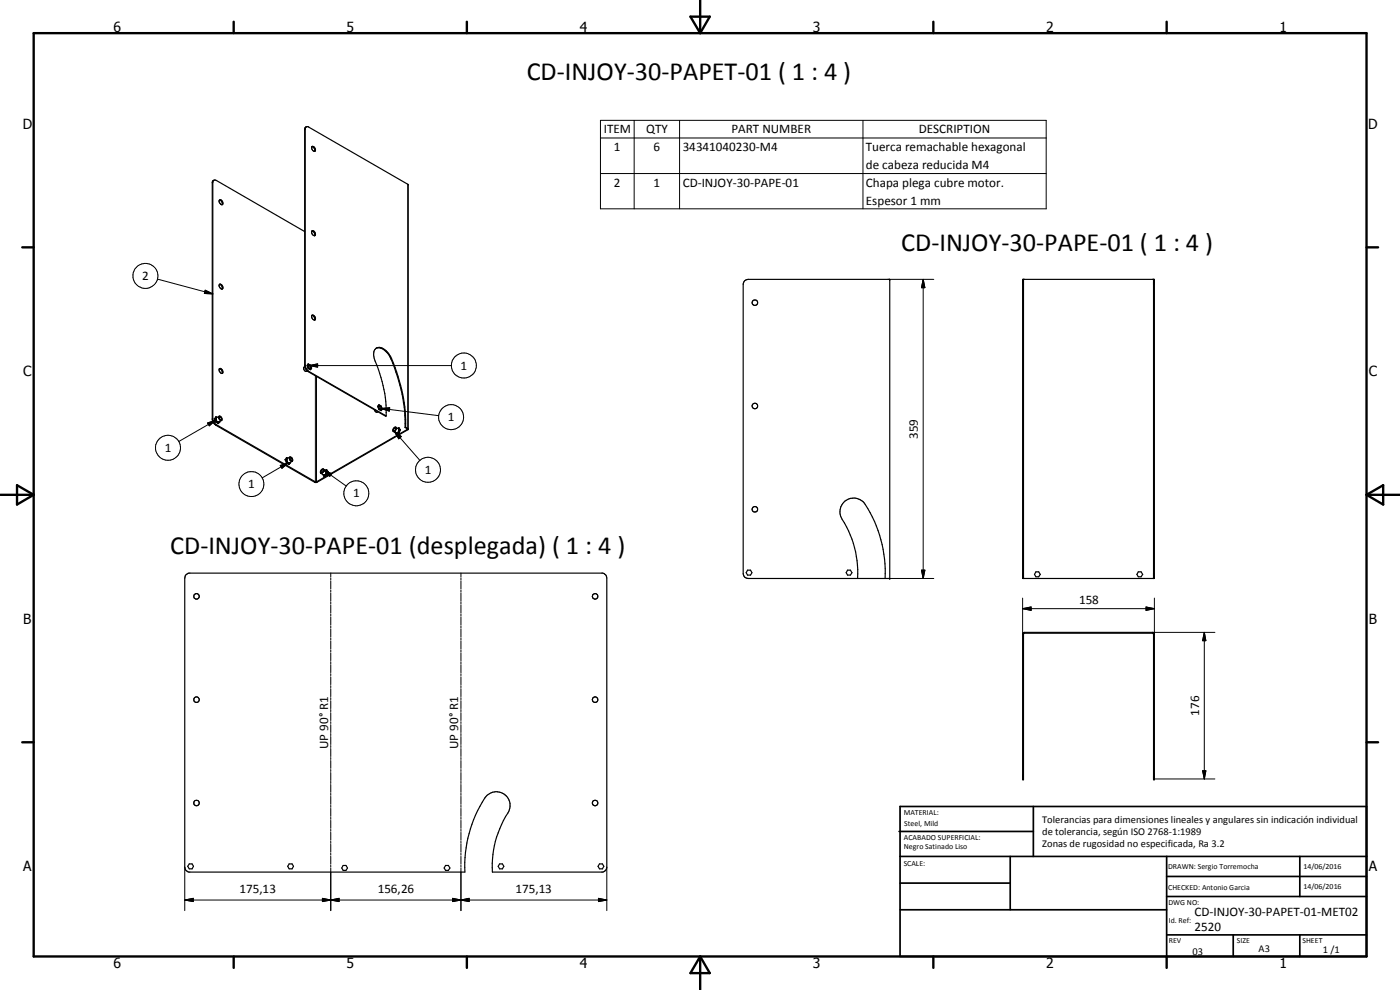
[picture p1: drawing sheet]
<svg xmlns="http://www.w3.org/2000/svg" width="420mm" height="297mm" viewBox="0 0 420 297" stroke-linecap="round" stroke-linejoin="round" font-family="sans-serif">
<g fill="none" stroke="#000" stroke-width=".35">
<path d="M91.8 38.1l-.4 .8v70.7a2.42 2.42 0 0 0 1.1 1.9l23.2 13.4 .2-.1M91.8 38.1l-.2 .6 .1 71.4 1 1.3 23.2 13.4M91.8 38.1l.7-.1 30 17.4v73.4l-27.3 15.9h-.8l-29.7-17.1-.8-1.1-.2-.6v-71.2l.5-.6M64 54.2l.3-.2 .6 .1 26.5 15.4M64 54.2l-.1 .3v71.4l.6 1.2 30.2 17.5 27.5-15.9M93.6 44a1.07 1.07 0 0 1 .8 1.4M93.6 44a.84 .84 0 0 1 .9 .4 .84 .84 0 0 1-.1 1 1.1 1.1 0 0 1-.8-1.4zM65.8 60.1a.8 .8 0 0 1 1 .3 .8 .8 0 0 1-.2 1l-.8-.7zM65.9 60a1.01 1.01 0 0 1 .7 1.4M93.6 69.3a1.06 1.06 0 0 1 .8 1.4M93.6 69.3a1.06 1.06 0 0 0 .8 1.4M93.6 69.3a.84 .84 0 0 1 .9 .4 .84 .84 0 0 1-.1 1"/>
<path d="M65.8 85.4a.81 .81 0 0 1 .9 .4 .81 .81 0 0 1-.1 .9 1.12 1.12 0 0 1-.8-1.3zM65.9 85.3a1.01 1.01 0 0 1 .7 1.4M93.6 94.6a1.07 1.07 0 0 1 .8 1.4M93.6 94.7a.83 .83 0 0 1 .9 .3 .83 .83 0 0 1-.1 1.1 1.08 1.08 0 0 1-.8-1.4zM223.5 84.2l1.1-.4h42.4v89.8h-42.4a1.45 1.45 0 0 1-1.6-1.5v-86.8zM306.9 83.8h39.5v89.8h-39.5zM307.2 83.8v89.8M346.2 83.8v89.8M65.8 110.7a.78 .78 0 0 1 1 .4 .78 .78 0 0 1-.3 1l-.7-.7zM65.9 110.7a1.01 1.01 0 0 1 .7 1.4M91.5 110a.74 .74 0 0 0-.2 1 .74 .74 0 0 0 .9 .3M92.4 109.2h.2a1.14 1.14 0 0 1 .6 1.7l-.8-.4-.2-.7z"/>
<path d="M92.5 109.3l.7 .3 .3 .8-.3 .5-.7-.4-.3-.8zM92.6 109.6a.48 .48 0 0 1 .5 .3 .48 .48 0 0 1-.2 .6l-.4-.5zM112.9 104.5a3.5 3.5 0 0 1 3.8 1.9 49.2 49.2 0 0 1 4.9 21.9M64.6 125.6l-.3 .1M64.7 125.8l.2 .6M64.7 125.6v.2M64.7 125.8l.7 .8M64.8 125.1h.1M64.8 125.1l-.4 .5M64.8 125.5l-.1 .1M64.8 125.1l.3 .2M64.8 125.1l.1 .1"/>
<path d="M64.8 125.5v.5M64.9 125.4l-.1 .1M64.9 125.3h.2M64.9 126.4l.1 .1M64.9 125.3l-.2 .3M64.9 126.5l-.2 .2M64.9 125.3v.1M64.9 126.1v.3M65 126.5l.5 .3M65 126.5h.3M65.4 126.6l.1 .2M65.4 126.6h.3"/>
<path d="M65.6 127h.1M65.6 127l-.1 .1M65.6 126.9v.1M65.7 125a.7 .7 0 0 1 .8 .3 .7 .7 0 0 1-.2 .9 1.05 1.05 0 0 1-.6-1.2zM65.7 126.7l-.2 .1M65.7 124.9l-.9 .6M65.7 126.6v.1M65.9 125.1a.48 .48 0 0 1 .5 .3 .48 .48 0 0 1-.2 .6l-.3-.4zM65.9 126.5l-.3 .5M66.5 126.2l-.8 .4M85.5 137.9h.3M85.9 138l.2 .6"/>
<path d="M85.9 137.9v.1M85.9 138l.7 .9M86.1 137.4l.2 .1h-.2M86.1 137.7l-.2 .2M86.1 137.7v.9M86.1 137.4l-.4 .5M86.1 138.8l-.2 .1M86.1 138.6l.1 .1M86.1 137.5l-.2 .4M86.1 137.5v.2M86.2 138.7l.5 .3M86.2 138.7l.4 .2"/>
<path d="M86.6 138.9h.1M86.6 139h.1M86.6 138.9v.1M86.8 139.1v.1M86.8 139.2l-.1 .1M86.9 137.2a.89 .89 0 0 0 .8 1.2M86.9 137.2a.82 .82 0 0 1 .8 .4 .82 .82 0 0 1 0 .8M86.9 138.9l-.2 .1M86.9 137.2l-.8 .5M87.1 137.4a.46 .46 0 0 1 .5 .3 .46 .46 0 0 1-.2 .5l-.3-.3zM87.2 138.7l-.4 .6M87.7 138.4l-.9 .5h-.2"/>
<path d="M112.3 123l.5 .6h.6M113.7 121.5h.1a1.16 1.16 0 0 1 .7 1.7h-.2a1.29 1.29 0 0 1-.9-1.4zM113.7 121.5l.7 .4 .3 .8-.3 .4-.7-.3-.3-.8zM113.8 121.9a.46 .46 0 0 1 .5 .3 .46 .46 0 0 1-.2 .6l-.3-.4zM115.9 124.8a45.2 45.2 0 0 0-3.7-17.7 1.91 1.91 0 0 1 .4-2.3 1.91 1.91 0 0 1 2.2-.3 7.2 7.2 0 0 1 3.3 4.4 48.8 48.8 0 0 1 3.6 19.3M118.1 129.5l.7 .4M118.4 128.4a.43 .43 0 0 1 .4 .5 .43 .43 0 0 1-.5 .4l-.2-.4zM118.6 129.8l.4 .5M118.8 128.2a.85 .85 0 0 0-.7 1.3M118.8 128.2a.85 .85 0 0 1-.7 1.3M118.8 128.2l.8 .5M118.8 129.9l.3 .2"/>
<path d="M118.9 130.2l.1 .1M119 130.3l.1 .1M119.3 129.8l-.2 .3M119.3 129.8l-.5 .1M119.5 128.6h.1M119.5 129.8l-.4 .3M119.5 129.8h-.2M119.6 128.7l.3 .2M119.6 129.5l-.3 .3M119.6 128.6l.3 .3M119.6 128.7l.1 .6M119.6 129.7l-.1 .1"/>
<path d="M119.6 128.6v.1M119.6 129.5v.2M119.7 128.4l-.3 .2M119.7 129.8l.1 .1M119.7 128.4v.1M119.7 129.3v.1M119.7 128.4l.5 .5M119.7 128.4h.1M119.7 129.3h.1M119.8 129.9v.1M119.9 128.9v.2M119.9 129.1l-.3 .6"/>
<path d="M119.9 129.1l-.3 .4M120 128.9h.2M120.2 128.9v.1M121.6 128.3l.6 .4M121.7 128.2l-.1 .1M121.7 128.2l.8 .5M122.2 128.7h.1M96.3 142l.8 .5M96.6 140.8l.4-.1a.75 .75 0 0 1 0 .9 .75 .75 0 0 1-.8 .3zM96.6 141h.4a.53 .53 0 0 1-.1 .6 .53 .53 0 0 1-.6 .1zM96.8 142.3l.4 .6M97.1 142.5l.2 .1"/>
<path d="M97.1 140.7l.8 .5M97.2 142.9h.2M97.2 142.7v.2M97.5 142.4l-.4 .1M97.5 142.4l-.2 .2M97.6 142.4h.1M97.6 142.4h-.1M97.8 141.1h.1M97.8 142.4h-.3M97.8 142.4l-.5 .2M97.9 141.2v.1M97.9 142l-.3 .4"/>
<path d="M97.9 142.4h.1M97.9 142.2l-.1 .2M97.9 141.1l.2 .4M97.9 141.1v.1M97.9 141.9v.1M97.9 142.4l.1 .1M97.9 141l.6 .5M97.9 141h.1M97.9 141.3h.1M97.9 141.3v.5M97.9 141.3l.2 .2M97.9 141l-.2 .1"/>
<path d="M98 142.5h.1M98.1 141.5v.1M98.1 141.6l-.2 .6M98.2 141.5h.2M98.4 141.5h.1M55.7 172.6l1-.6h124.2l.7 .4 .5 1-.1 87.4-1.1 .9h-33.1a30.6 30.6 0 0 1 5.1-18.7 4.1 4.1 0 0 0-2.2-5 4.1 4.1 0 0 0-5.2 1.4 37.8 37.8 0 0 0-6 22.3l-83.1-.1a1.45 1.45 0 0 1-1-1.4v-86.8zM224.4 171.1h.8l.5 .7-.5 .8h-.8l-.5-.8zM254.4 171.1h.8l.5 .7-.5 .8h-.8l-.5-.8zM257.4 173.6a30.9 30.9 0 0 0-5.1-18.7 4.1 4.1 0 0 1 2.1-5 4.1 4.1 0 0 1 5.3 1.4 37.6 37.6 0 0 1 5.9 22.3M310.9 171.6h.8l.5 .7-.5 .8h-.8l-.4-.8zM341.6 171.6h.9l.4 .7-.4 .8h-.9l-.4-.8zM307 189.9l.4-.2h38.5l.5 .2v43.8h-.2v-43.5l-.2-.2-38.8 .1v43.6h-.3z"/>
<path d="M56.8 259.2h.8l.5 .7-.5 .8h-.8l-.5-.8zM86.8 259.2h.9l.4 .7-.4 .8h-.9l-.5-.8zM103 259.7h.8l.5 .7-.5 .8h-.8l-.4-.8zM133.7 259.7h.9l.4 .7-.4 .8h-.9l-.4-.8zM149.9 259.2h.9l.4 .7-.4 .8h-.9l-.4-.8zM179.9 259.2h.9l.4 .7-.4 .8h-.9l-.4-.8z"/>
<circle cx="226.6" cy="90.8" r=".83"/>
<circle cx="226.6" cy="121.8" r=".84"/>
<circle cx="226.6" cy="152.8" r=".83"/>
<circle cx="59" cy="178.9" r=".84"/>
<circle cx="178.6" cy="178.9" r=".82"/>
<circle cx="59" cy="209.9" r=".82"/>
<circle cx="178.6" cy="209.9" r=".84"/>
<circle cx="59" cy="240.9" r=".82"/>
<circle cx="178.6" cy="240.9" r=".83"/>
</g>
<g fill="none" stroke="#000" stroke-width=".3">
<path d="M91.6 38.7l-.2 .2M180.2 36.1h133.8v26.6h-133.8zM190.3 36.1v26.6M204 36.1v26.6M259 36.1v26.6M63.9 54.8l-.2 .1M122.4 55.3v73.3l-.2 .1 .2 .2M180.2 41.4h133.8M180.2 52.1h133.8M47.2 83.7l16.7 4.5M61.6 87.1l2.3 1.1-2.6-.1zM267 83.8h13.2"/>
<path d="M277.1 83.8l.5 2.5h-1zM277.1 83.8v89.8M91.6 109.6h-.2M92.7 111.4l-.2 .1M92.8 109.7l2.5-.5v1zM92.8 109.7h42.7M94.6 112.7v31.9l-.2 .1M95 112.9v31.7l.2 .1M117.5 107.6l-.2 .1M62.3 126.9l2.4-.8-1.9 1.7zM63.9 125.6l-.2 .1M64.3 125.7l.4 1 .8 .4"/>
<path d="M64.7 125.4h.1M64.7 126.1l-11 6.4M64.8 125.2h.1M64.9 127.4l-.2 .2M65.1 125.3l-.2-.1-.3 .4 .3 .9 .7 .4 .2-.4M84.1 139.7l2.5-.8-2 1.6zM85.5 137.9l.4 1 .8 .4M85.9 137.7h.1M86.1 137.5h.1M86.3 137.5l-.2-.1-.3 .5 .3 .9 .7 .3 .2-.3M86.6 138.9l-7.9 4.5M114.4 122.6l2.6-.3-.2 1.1z"/>
<path d="M114.4 122.6l17.2 2.1M118.4 129.4l2 1.6-.7 .7zM118.4 129.4l7.6 8.7M119.5 128.6l.2-.1 .3 .4-.3 .9-.8 .4-.2-.4M119.7 128.5h.1M120.2 129l-.4 1-.7 .4M97.2 141.1l2.3 1-.5 .8zM97.2 141.1l6.7 4.7M97.4 142.7h.1M97.7 141.1l.2-.1 .3 .5-.3 .9-.7 .3-.2-.3M97.9 141.1h.1M98.5 141.5l-.4 1-.7 .4"/>
<path d="M99.3 172v1.1M99.3 173.4v.6M99.3 174.3v2.4M99.3 177v.6M99.3 177.9v2.4M138.3 172v1.1M138.3 173.4v.6M138.3 174.3v2.4M138.3 177v.6M138.3 177.9v2.4M267 173.6h13.2M276.6 171.1h1l-.5 2.5z"/>
<path d="M306.9 179.5v10.7M346.4 179.5v10.7M99.3 180.6v.6M99.3 181.5v2.4M99.3 184.2v.6M99.3 185.1v2.4M99.3 187.8v.6M99.3 188.7v2.4M99.3 191.4v.6M99.3 192.3v2.4M99.3 195v.6M99.3 195.9v2.3"/>
<path d="M99.3 198.5v.7M99.3 199.4v2.4M138.3 180.6v.6M138.3 181.5v2.4M138.3 184.2v.6M138.3 185.1v2.4M138.3 187.8v.6M138.3 188.7v2.4M138.3 191.4v.6M138.3 192.3v2.4M138.3 195v.6M138.3 195.9v2.3"/>
<path d="M138.3 198.5v.7M138.3 199.4v2.4M306.9 182.6l2.5-.5v1zM306.9 182.6h39.5M343.9 182.1l2.5 .5-2.5 .5zM345.9 189.7h18.7M361.4 189.7l.5 2.5h-1zM361.4 189.7v44M99.3 202.1v.6M99.3 203.1v2.3M99.3 205.7v.6M99.3 206.6v2.4"/>
<path d="M99.3 209.3v.6M99.3 210.2v2.4M99.3 212.9v.6M99.3 213.8v2.4M99.3 216.5v.6M99.3 217.4v2.4M138.3 202.1v.6M138.3 203.1v2.3M138.3 205.7v.6M138.3 206.6v2.4M138.3 209.3v.6M138.3 210.2v2.4"/>
<path d="M138.3 212.9v.6M138.3 213.8v2.4M138.3 216.5v.6M138.3 217.4v2.4M99.3 220.1v.6M99.3 221v2.4M99.3 223.7v.6M99.3 224.6v2.4M99.3 227.3v.6M99.3 228.2v2.3M99.3 230.9v.6M99.3 231.8v2.4"/>
<path d="M99.3 234.4v.7M99.3 235.4v2.3M99.3 238v.6M99.3 238.9v2.4M138.3 220.1v.6M138.3 221v2.4M138.3 223.7v.6M138.3 224.6v2.4M138.3 227.3v.6M138.3 228.2v2.3M138.3 230.9v.6M138.3 231.8v2.4"/>
<path d="M138.3 234.4v.7M138.3 235.4v2.3M138.3 238v.6M138.3 238.9v2.4M346.4 233.7h18.2M360.9 231.3h1l-.5 2.4zM99.3 241.6v.6M99.3 242.5v2.4M99.3 245.2v.6M99.3 246.1v2.4M99.3 248.8v.6M99.3 249.7v2.4"/>
<path d="M99.3 252.4v.6M99.3 253.3v2.4M99.3 256v.6M99.3 256.9v2.4M99.3 259.6v.6M138.3 241.6v.6M138.3 242.5v2.4M138.3 245.2v.6M138.3 246.1v2.4M138.3 248.8v.6M138.3 249.7v2.4M138.3 252.4v.6"/>
<path d="M138.3 253.3v2.4M138.3 256v.6M138.3 256.9v2.4M138.3 259.6v.6M55.4 270l2.6-.5v1zM55.4 270h126.7M55.4 260.2v13M96.8 269.5l2.5 .5-2.5 .5zM99.3 270l2.5-.5v1zM99.3 260.5v12.7M135.8 269.5l2.5 .5-2.5 .5zM138.3 270l2.5-.5v1z"/>
<path d="M138.3 260.5v12.7M179.6 269.5l2.5 .5-2.5 .5zM182.1 260.2v13"/>
<circle cx="43.6" cy="82.8" r="3.8"/>
<circle cx="139.2" cy="109.7" r="3.8"/>
<circle cx="50.4" cy="134.4" r="3.8"/>
<circle cx="135.4" cy="125.2" r="3.7"/>
<circle cx="75.4" cy="145.2" r="3.7"/>
<circle cx="106.9" cy="148" r="3.7"/>
<circle cx="128.4" cy="141" r="3.7"/>
</g>
<g fill="#000">
<circle cx="267" cy="83.8" r=".18"/>
<circle cx="64.7" cy="125.5" r=".18"/>
<circle cx="64.8" cy="125.3" r=".18"/>
<circle cx="64.9" cy="125.3" r=".18"/>
<circle cx="65.4" cy="126.8" r=".18"/>
<circle cx="65.9" cy="126.5" r=".18"/>
<circle cx="85.9" cy="137.7" r=".18"/>
<circle cx="86" cy="137.6" r=".18"/>
<circle cx="86.1" cy="137.6" r=".18"/>
<circle cx="86.6" cy="139.1" r=".18"/>
<circle cx="87.2" cy="138.7" r=".18"/>
<circle cx="119.1" cy="130.1" r=".18"/>
<circle cx="119.2" cy="130.1" r=".18"/>
<circle cx="119.6" cy="128.7" r=".18"/>
<circle cx="119.7" cy="129.8" r=".18"/>
<circle cx="119.7" cy="128.7" r=".18"/>
<circle cx="119.8" cy="128.8" r=".18"/>
<circle cx="97.4" cy="142.7" r=".18"/>
<circle cx="97.4" cy="142.6" r=".18"/>
<circle cx="97.9" cy="141.2" r=".18"/>
<circle cx="97.9" cy="141" r=".18"/>
<circle cx="98" cy="141.2" r=".18"/>
<circle cx="98.1" cy="141.4" r=".18"/>
<circle cx="267" cy="173.6" r=".18"/>
<circle cx="306.9" cy="233.7" r=".18"/>
<circle cx="307.2" cy="233.7" r=".18"/>
<circle cx="346.2" cy="233.7" r=".18"/>
<circle cx="346.4" cy="233.7" r=".18"/>
</g>
<g fill="none" stroke="#000" stroke-width=".71">
<path d="M10.1 9.9h400v277.1h-400zM70.1 6.5v3.4M140.1 6.5v3.4M207.2 5h5.8l-2.9 4.9zM210.1 0v9.9M280.1 6.5v3.4M350.1 6.5v3.4M6.7 74.2h3.4M410.1 74.2h3.5M.1 148.5h10M5.1 145.6l5 2.9-5 2.9zM410.1 148.5h10"/>
<path d="M410.1 148.5l5-2.9v5.8zM6.7 222.7h3.4M410.1 222.7h3.5M70.1 287v3.4M140.1 287v3.4M210.1 287v10M210.1 287l2.9 5h-5.8zM280.1 287v3.4M350.1 287v3.4"/>
</g>
<g fill="none" stroke="#000" stroke-width=".51">
<path d="M269.8 249.5h40.3M270.1 242h140v45h-140zM270.1 257h140M303.2 257v16M310.1 242v15M350.1 257v30M390.1 257v12M270.1 265h33.1M270.1 273h80M350.1 269h60M350.1 263h60M350.1 280.5h60"/>
<path d="M370.1 280.5v6.5M390.1 280.5v6.5"/>
</g>
<g fill="#000">
<path d="M61.6 87.1l2.3 1.1-2.6-.1zM277.1 83.8l.5 2.5h-1zM92.8 109.7l2.5-.5v1zM62.3 126.9l2.4-.8-1.9 1.7zM114.4 122.6l2.6-.3-.2 1.1zM118.4 129.4l2 1.6-.7 .7zM84.1 139.7l2.5-.8-2 1.6zM97.2 141.1l2.3 1-.5 .8zM276.6 171.1h1l-.5 2.5zM306.9 182.6l2.5-.5v1zM343.9 182.1l2.5 .5-2.5 .5zM361.4 189.7l.5 2.5h-1z"/>
<path d="M360.9 231.3h1l-.5 2.4zM55.4 270l2.6-.5v1zM96.8 269.5l2.5 .5-2.5 .5zM99.3 270l2.5-.5v1zM135.8 269.5l2.5 .5-2.5 .5zM138.3 270l2.5-.5v1zM179.6 269.5l2.5 .5-2.5 .5z"/>
</g>
<g font-size="7.9">
<text x="158.1" y="23.9">CD-INJOY-30-PAPET-01 ( 1 : 4 )</text>
<text x="270.5" y="75.4">CD-INJOY-30-PAPE-01 ( 1 : 4 )</text>
<text x="51.1" y="166.1">CD-INJOY-30-PAPE-01 (desplegada) ( 1 : 4 )</text>
</g>
<g font-size="4.2">
<text x="34" y="9.6">6</text>
<text x="104" y="9.6">5</text>
<text x="174" y="9.6">4</text>
<text x="244" y="9.6">3</text>
<text x="314" y="9.6">2</text>
<text x="384" y="9.6">1</text>
<text x="6.8" y="38.7">D</text>
<text x="410.6" y="38.7">D</text>
<text x="7" y="112.9">C</text>
<text x="410.8" y="112.9">C</text>
<text x="7" y="187.1">B</text>
<text x="410.8" y="187.1">B</text>
<text x="7" y="261.4">A</text>
<text x="410.8" y="261.4">A</text>
<text x="34" y="290.4">6</text>
<text x="104" y="290.4">5</text>
<text x="174" y="290.4">4</text>
<text x="244" y="290.4">3</text>
<text x="314" y="290.4">2</text>
<text x="384" y="290.4">1</text>
</g>
<g font-size="3.9">
<text x="181.2" y="40">ITEM</text>
<text x="193.9" y="40">QTY</text>
<text x="219.5" y="40">PART NUMBER</text>
<text x="275.7" y="40">DESCRIPTION</text>
<text x="184.3" y="45.4">1</text>
<text x="196.2" y="45.4">6</text>
<text x="204.9" y="45.4">34341040230-M4</text>
<text x="259.9" y="45.4">Tuerca remachable hexagonal</text>
<text x="259.9" y="50.8">de cabeza reducida M4</text>
<text x="184.3" y="56">2</text>
<text x="196.2" y="56">1</text>
<text x="204.9" y="56">CD-INJOY-30-PAPE-01</text>
<text x="259.9" y="56.1">Chapa plega cubre motor.</text>
<text x="259.9" y="61.4">Espesor 1 mm</text>
<text x="42.7" y="84.1">2</text>
<text x="138.2" y="111">1</text>
<text x="134.4" y="126.4">1</text>
<text x="275.5" y="131.7" transform="rotate(-90 275.5 131.7)">359</text>
<text x="49.5" y="135.6">1</text>
<text x="127.5" y="142.2">1</text>
<text x="74.5" y="146.6">1</text>
<text x="106" y="149.3">1</text>
<text x="323.8" y="181.1">158</text>
<text x="359.9" y="214.8" transform="rotate(-90 359.9 214.8)">176</text>
<text x="98.5" y="224.7" transform="rotate(-90 98.5 224.7)">UP 90° R1</text>
<text x="137.5" y="224.7" transform="rotate(-90 137.5 224.7)">UP 90° R1</text>
<text x="71.9" y="268">175,13</text>
<text x="113.4" y="268">156,26</text>
<text x="154.7" y="268">175,13</text>
<text x="358.5" y="275">CD-INJOY-30-PAPET-01-MET02</text>
<text x="358.5" y="279.4">2520</text>
</g>
<g font-size="3.1">
<text x="312.7" y="246.8">Tolerancias para dimensiones lineales y angulares sin indicación individual</text>
<text x="312.7" y="250.4">de tolerancia, según ISO 2768-1:1989</text>
<text x="312.7" y="254">Zonas de rugosidad no especificada, Ra 3.2</text>
<text x="357.9" y="286.4">03</text>
<text x="377.7" y="285.6">A3</text>
<text x="397" y="285.9">1 /1</text>
</g>
<g font-size="2.4">
<text x="271.2" y="244.4">MATERIAL:</text>
<text x="271.3" y="252">ACABADO SUPERFICIAL:</text>
<text x="271.4" y="247.9">Steel, Mild</text>
<text x="271.3" y="254.6">Negro Satinado Liso</text>
<text x="271.2" y="259.7">SCALE:</text>
<text x="350.6" y="260.8">DRAWN: Sergio Torremocha</text>
<text x="391.2" y="260.6">14/06/2016</text>
<text x="350.6" y="267">CHECKED: Antonio Garcia</text>
<text x="391.2" y="266.7">14/06/2016</text>
<text x="350.6" y="271.4">DWG NO:</text>
<text x="350.8" y="276.9">Id. Ref:</text>
<text x="350.8" y="282.8">REV</text>
<text x="371.2" y="282.9">SIZE</text>
<text x="390.9" y="282.9">SHEET</text>
</g>
</svg>
